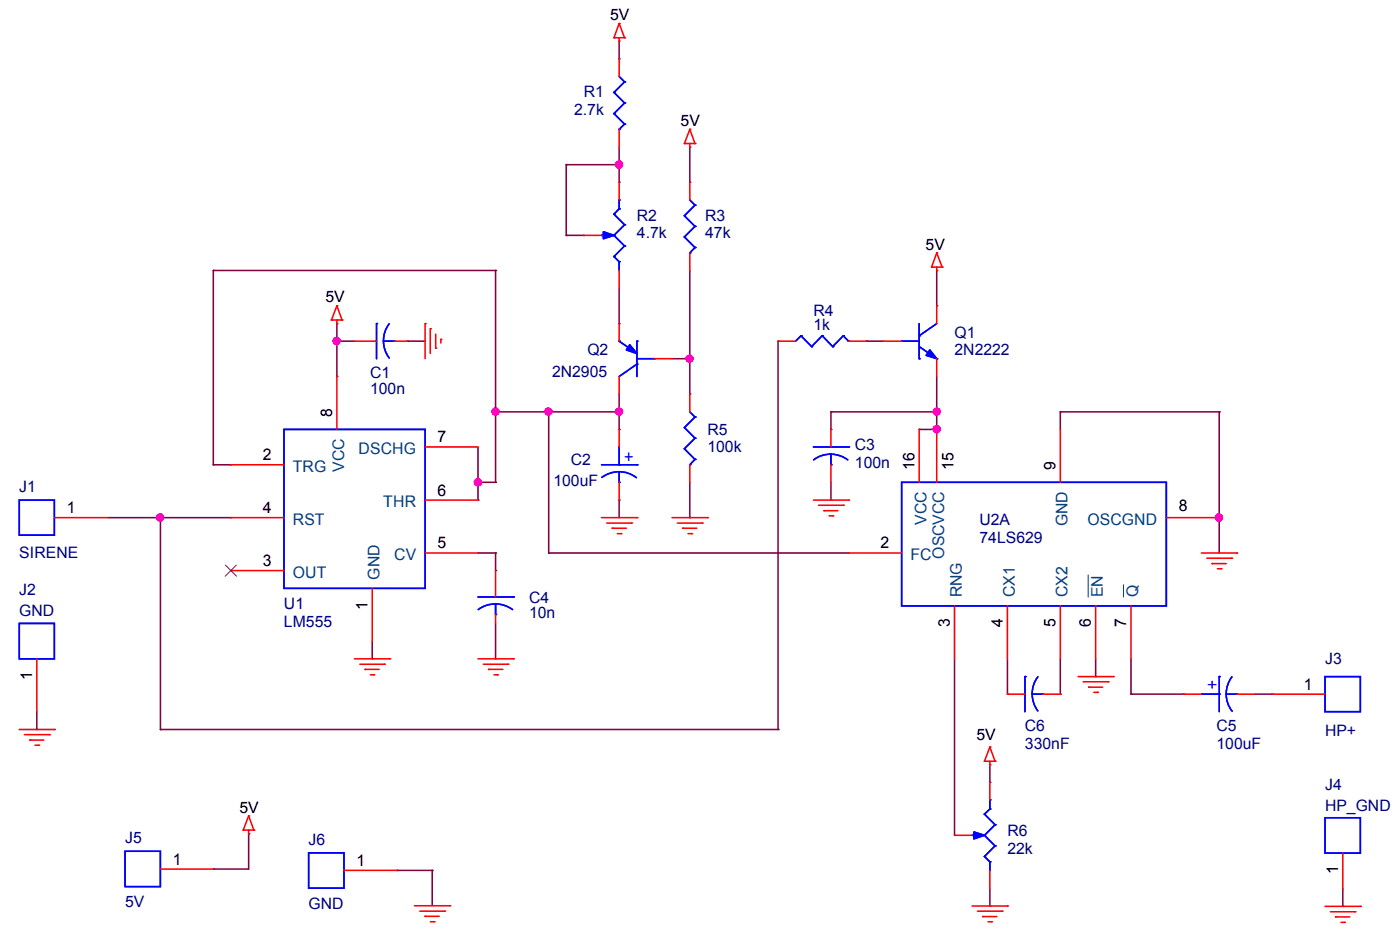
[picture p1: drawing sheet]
<svg xmlns="http://www.w3.org/2000/svg" width="230mm" height="153mm" viewBox="0 0 230 153" stroke-linecap="round" stroke-linejoin="round" font-family="sans-serif">
<!-- layer: Calque 1 -->
<path d="M78.4 79.1h.1M78.4 73.3v5.8M78.4 90.7h2.9M81.3 90.7h.1M81.3 93.6h.1M81.3 90.7v2.9M61.1 108.1h.1M61.1 105.2v2.9M81.3 108.1h.1M81.3 102.3v5.8" fill="none" stroke="#800040" stroke-width=".25"/>
<circle cx="78.4" cy="79.1" r=".57" fill="#f0f"/>
<circle cx="78.4" cy="79.1" r=".57" fill="none" stroke="#f0f" stroke-width=".25"/>
<path d="M55.3 56h.1M55.3 56v5.8M55.3 56h2.9M55.3 61.8h.1" fill="none" stroke="#800040" stroke-width=".25"/>
<circle cx="55.2" cy="55.9" r=".56" fill="#f0f"/>
<circle cx="55.2" cy="55.9" r=".56" fill="none" stroke="#f0f" stroke-width=".25"/>
<path d="M81.3 79.1h-2.9v3M81.3 79.1h.1M81.3 67.6h.1M81.3 67.6v11.5M78.4 82.1h.1" fill="none" stroke="#800040" stroke-width=".25"/>
<circle cx="81.3" cy="67.5" r=".56" fill="#f0f"/>
<circle cx="81.3" cy="67.5" r=".56" fill="none" stroke="#f0f" stroke-width=".25"/>
<g fill="none" stroke="#800040" stroke-width=".25">
<path d="M35 44.4h.1M35 44.4v31.9M35 44.4h46.3M66.8 56h.1M66.8 56h3M35 76.3h.1M35 76.3h2.9M37.9 76.3h.1M174 67.6h.1M174 67.6v2.9M174 67.6h26.1M200.1 67.6h.1"/>
<path d="M200.1 67.6v17.3M17.6 84.9h8.7M26.3 84.9h.1M101.6 82.1h.1M101.6 82.1v2.8M200.1 84.9h.1M6 119.7h.1M6 116.8v2.9"/>
</g>
<circle cx="200" cy="84.9" r=".56" fill="#f0f"/>
<circle cx="200" cy="84.9" r=".56" fill="none" stroke="#f0f" stroke-width=".25"/>
<path d="M150.8 70.5h.1M150.8 70.5h2.9M200.1 84.9h.1M200.1 84.9v5.8" fill="none" stroke="#800040" stroke-width=".25"/>
<circle cx="153.7" cy="70.4" r=".56" fill="#f0f"/>
<circle cx="153.7" cy="70.4" r=".56" fill="none" stroke="#f0f" stroke-width=".25"/>
<path d="M142.1 56h.1M142.1 56h2.9M136.3 67.6h.1M136.3 67.6h17.4M153.7 67.6h.1M153.7 61.8v5.8" fill="none" stroke="#800040" stroke-width=".25"/>
<circle cx="153.7" cy="67.5" r=".56" fill="#f0f"/>
<circle cx="153.7" cy="67.5" r=".56" fill="none" stroke="#f0f" stroke-width=".25"/>
<path d="M90 67.6h11.6M90 67.6h.1M101.6 67.6h.1M101.6 64.7v2.9M113.2 79.1v5.8M136.3 70.5h.1M136.3 67.6v2.9M136.3 79.1v3M153.7 70.5h.1M153.7 67.6v2.9M113.2 84.9h.1M136.3 82.1h.1" fill="none" stroke="#800040" stroke-width=".25"/>
<circle cx="101.6" cy="67.5" r=".56" fill="#f0f"/>
<circle cx="101.6" cy="67.5" r=".56" fill="none" stroke="#f0f" stroke-width=".25"/>
<circle cx="90" cy="67.5" r=".56" fill="#f0f"/>
<circle cx="90" cy="67.5" r=".56" fill="none" stroke="#f0f" stroke-width=".25"/>
<path d="M81.3 44.4h.1M81.3 44.4v23.2M113.2 58.9h.1M113.2 44.4v14.5M101.6 70.5h.1M101.6 67.6v2.9" fill="none" stroke="#800040" stroke-width=".25"/>
<circle cx="113.1" cy="58.8" r=".56" fill="#f0f"/>
<circle cx="113.1" cy="58.8" r=".56" fill="none" stroke="#f0f" stroke-width=".25"/>
<g fill="none" stroke="#800040" stroke-width=".25">
<path d="M101.6 9.7h.1M101.6 6.7v3M92.9 27h8.7M92.9 27h.1M101.6 27h.1M101.6 24.1v2.9M55.3 56h.1M55.3 53.1v2.9M101.6 53.1h.1M101.6 47.3v5.8M110.3 58.9h2.9M113.2 58.9h.1"/>
<path d="M113.2 58.9v5.8M113.2 64.7h.1"/>
</g>
<circle cx="101.6" cy="27" r=".56" fill="#f0f"/>
<circle cx="101.6" cy="27" r=".56" fill="none" stroke="#f0f" stroke-width=".25"/>
<path d="M92.9 38.6h.1M92.9 27v11.6M92.9 38.6h2.9M95.8 38.6h.1M101.6 29.9h.1M101.6 27v2.9M113.2 29.9h.1M113.2 24.1v5.8M153.7 50.2h.1M153.7 44.4v5.8M26.3 84.9v34.8M26.3 119.7h.1" fill="none" stroke="#800040" stroke-width=".25"/>
<circle cx="26.3" cy="84.9" r=".56" fill="#f0f"/>
<circle cx="26.3" cy="84.9" r=".56" fill="none" stroke="#f0f" stroke-width=".25"/>
<g fill="none" stroke="#800040" stroke-width=".25">
<path d="M127.7 56h.1M127.7 56v63.7M81.3 67.6h8.7v23.1M81.3 67.6h.1M26.3 84.9h11.6M37.9 84.9h.1M90 90.7h.1M90 90.7h49.2M139.2 90.7h.1M26.3 119.7h101.4M127.7 119.7h.1M156.6 108.1v28.9"/>
<path d="M165.3 113.9h.1M165.3 108.1v5.8M174 113.9h.1M174 108.1v5.8M179.8 111h.1M179.8 108.1v2.9M185.6 113.9h.1M185.6 108.1v5.8M185.6 113.9h8.7M194.3 113.9h.1M205.9 113.9h2.8M208.7 113.9h.1"/>
<path d="M156.6 137h.1M162.4 128.4h.1M162.4 125.5v2.9"/>
</g>
<g fill="none" stroke="#f00" stroke-width=".25">
<path d="M100.7 6.2h.1M100.7 6.2h1.8M101.6 3.9l-.9 2.3M101.6 6.7h.1M101.6 3.9h.1M101.6 6.2v.5M101.6 3.9l.9 2.3M102.5 6.2h.1M112.3 23.5h1.7M112.3 23.5h.1M113.2 24.1h.1M113.2 21.2h.1"/>
<path d="M113.2 23.5v.6M113.2 21.2l.8 2.3M113.2 21.2l-.9 2.3M114 23.5h.1M54.4 52.5h1.7M54.4 52.5h.1M55.3 53.1h.1M55.3 50.2h.1M55.3 52.5v.6M55.3 50.2l.8 2.3M55.3 50.2l-.9 2.3M56.1 52.5h.1"/>
<path d="M69.8 53.1h.1M69.8 53.1v5.8M70.6 53.9h.1M70.6 53.9v4.1M71.5 57.1h.1M71.5 54.8v2.3M72.3 55.7h.1M72.3 55.7v.6M152.9 43.8h1.7M152.9 43.8h.1M153.7 41.5l-.8 2.3M153.7 44.4h.1"/>
<path d="M153.7 41.5h.1M153.7 43.8v.6M153.7 41.5l.9 2.3M154.6 43.8h.1M136.3 70.5v2.8M136.3 76.3v2.8M81.3 93.6v4.3M98.7 84.9h5.8M99.6 85.8h4M100.4 86.7h2.4M100.4 86.7h.1M101.3 87.6h.6"/>
<path d="M101.9 87.6h.1M103.6 85.8h.1M104.5 84.9h.1M110.3 84.9h5.8M111.2 85.8h4M112 86.7h2.3M112 86.7h.1M112.9 87.6h.6M113.5 87.6h.1M115.2 85.8h.1M116.1 84.9h.1M133.5 82.1h5.7"/>
<path d="M134.3 82.9h4.1M135.2 83.8h.1M135.2 83.8h2.3M136 84.6h.6M136.6 84.6h.1M138.4 82.9h.1M139.2 82.1h.1M197.1 90.7h5.8M198 91.6h4.1M198.9 92.5h2.3M198.9 92.5h.1M199.8 93.3h.6"/>
<path d="M200.4 93.3h.1M202.1 91.6h.1M202.9 90.7h.1M3.2 119.7h5.7M6 108.1v8.7M8.9 119.7h.1M58.2 108.1h5.8M59 109h4.1M59.9 109.8h2.3M59.9 109.8h.1M60.8 110.7h.5M61.3 110.7h.1"/>
<path d="M63.1 109h.1M64 108.1h.1M78.4 108.1h5.8M79.3 109h4M80.2 109.8h2.3M80.2 109.8h.1M81.1 110.7h.5M81.3 100.8v1.5M81.6 110.7h.1M83.3 109h.1M84.2 108.1h.1M176.9 111h5.8"/>
<path d="M177.7 111.9h4.1M178.6 112.7h.1M178.6 112.7h2.3M179.5 113.6h.6M180.1 113.6h.1M181.8 111.9h.1M182.7 111h.1M4 120.5h4.1M4.9 121.4h.1M4.9 121.4h2.3M5.7 122.3h.6M6.3 122.3h.1"/>
<path d="M8.1 120.5h.1M161.5 124.9h1.8M161.5 124.9h.1M162.4 125.5h.1M162.4 122.6h.1M162.4 124.9v.6M162.4 122.6l.9 2.3M162.4 122.6l-.9 2.3M163.3 124.9h.1M223.2 148.7h.1"/>
</g>
<g fill="none" stroke="#00f" stroke-width=".25">
<path d="M147.9 56h.1M147.9 56h2.9M150.8 55.1h.1M150.8 58.9h.1M150.8 56.9l2.9 2M150.8 53.1v5.8M153.7 58.9h.1M153.7 53.1l-2.9 2M133.5 73.3h5.7M136.3 74.5l1.5 .3 1.3 .6M136.3 76.3h.1M136.3 74.5l-1.5 .2-1.3 .7"/>
<path d="M136.3 74.5v1.8M139.2 73.3h.1M78.4 97.9h5.8M81.3 99.1l1.5 .2 1.3 .7M81.3 99.1l-1.5 .2-1.3 .7M81.3 99.1v1.7M84.2 97.9h.1M3.2 102.3h5.7v5.8h-5.7zM81.3 100.8h.1"/>
</g>
<path d="M152.6 57.4l1.1 1.5-1.7-.6z" fill="#00f"/>
<path d="M147.9 56h.1M147.9 56h2.9M150.8 55.1h.1M150.8 58.9h.1M150.8 56.9l2.9 2M150.8 53.1v5.8M152.6 57.4l1.1 1.5-1.7-.6zM153.7 58.9h.1M153.7 53.1l-2.9 2" fill="none" stroke="#00f" stroke-width=".25"/>
<path d="M152.6 57.4l1.1 1.5-1.7-.6z" fill="#00f"/>
<g fill="none" stroke="#00f" stroke-width=".25">
<path d="M61.8 53.1v5.8M61.8 53.1h.1M62.9 56l.3 1.4 .7 1.3M62.9 56h1.8M63.9 53.1l-.7 1.4-.3 1.5M64.7 56h.1M131.4 55.1h.1M131.4 55.1l1.8 1.8M131.4 55.1l-.9 .9M133.2 56.9h.1M134.9 55.1h.1M134.9 55.1l1.7 1.8"/>
<path d="M134.9 55.1l-1.7 1.8M136.6 56.9h.1M138.4 55.1h.1M138.4 55.1l.8 .9M138.4 55.1l-1.8 1.8M139.2 56h.1M152.6 57.4l1.1 1.5-1.7-.6zM217.4 111h5.8v5.8h-5.8z"/>
</g>
<path d="M58.2 56h3.6M64.7 56h2.1M127.7 56h2.8M139.2 56h2.9M145 56h2.9M153.7 50.2v2.9M153.7 58.9v2.9M208.7 113.9h8.7" fill="none" stroke="#f00" stroke-width=".25"/>
<path d="M159.8 136.5l1.7 .5-1.7 .6z" fill="#00f"/>
<g fill="none" stroke="#00f" stroke-width=".25">
<path d="M159.5 137h.6M159.5 137h.1M159.8 136.5l1.7 .5-1.7 .6zM161.5 137l1.8 1.8M161.5 133.6l1.8 1.7M161.5 137h.1M161.5 133.6h.1M162.4 132.7h.1M162.4 131.2h.1M162.4 131.2v1.5M162.4 132.7l-.9 .9M163.3 138.8h.1"/>
<path d="M163.3 135.3h.1M163.3 138.8l-1.8 1.7M163.3 135.3l-1.8 1.7M161.5 140.5l.9 .9M161.5 140.5h.1M162.4 141.4h.1M162.4 141.4v1.4"/>
</g>
<path d="M159.8 136.5l1.7 .5-1.7 .6z" fill="#00f"/>
<g fill="none" stroke="#00f" stroke-width=".25">
<path d="M100.7 15.2h.1M100.7 18.6h.1M100.7 15.2l1.8 1.7M100.7 18.6l1.8 1.8M101.6 12.5l.9 .9M102.5 13.4h.1M102.5 16.9h.1M102.5 13.4l-1.8 1.8M102.5 16.9l-1.8 1.7M101.6 21.2h.1M102.5 20.4h.1M102.5 20.4l-.9 .8"/>
<path d="M101.6 56h.1M101.6 56l2.9 2M104.5 59.7l-2.9 2.1M104.5 59.7h.1M104.5 56h.1M104.5 56v5.8M104.5 58.9h2.9M107.4 58.9h.1M98.7 76.3h5.8M101.6 79.1h.1M101.6 76.3h.1M101.6 77.4l-1.5 .2-1.3 .7"/>
<path d="M101.6 73.3v3M101.6 77.4v1.7M101.6 77.4l1.5 .2 1.3 .8M104.5 76.3h.1M159.5 137h.6M159.5 137h.1M159.8 136.5l1.7 .5-1.7 .6zM161.5 137l1.8 1.8M161.5 133.6l1.8 1.7M161.5 137h.1M161.5 133.6h.1M162.4 132.7h.1"/>
<path d="M162.4 131.2h.1M162.4 131.2v1.5M162.4 132.7l-.9 .9M163.3 138.8h.1M163.3 135.3h.1M163.3 138.8l-1.8 1.7M163.3 135.3l-1.8 1.7M217.4 134.2h5.8v5.8h-5.8zM161.5 140.5l.9 .9M161.5 140.5h.1M162.4 141.4h.1M162.4 141.4v1.4"/>
</g>
<path d="M162.4 148.6h.1M162.4 145.7v2.9M220.3 148.7h.1M220.3 145.8v2.9" fill="none" stroke="#800040" stroke-width=".25"/>
<g fill="none" stroke="#f00" stroke-width=".25">
<path d="M101.6 9.7v2.8M101.6 21.2v2.9M101.6 70.5v2.8M101.6 79.1v3M156.6 137h2.9M162.4 128.4v2.8M220.3 140v5.8M159.5 148.6h5.8M160.4 149.5h4M161.2 150.4h2.4M161.2 150.4h.1M162.1 151.2h.6"/>
<path d="M162.4 142.8v2.9M162.7 151.2h.1M164.4 149.5h.1M165.3 148.6h.1M217.4 148.7h5.8M218.3 149.6h4M219.1 150.4h2.4M219.1 150.4h.1M220 151.3h.6M220.6 151.3h.1M222.3 149.6h.1"/>
</g>
<path d="M103.3 56.6l1.2 1.4-1.7-.6z" fill="#00f"/>
<path d="M101.6 56h.1M101.6 56l2.9 2M103.3 56.6l1.2 1.4-1.7-.6zM104.5 59.7l-2.9 2.1M104.5 59.7h.1M104.5 56h.1M104.5 56v5.8M104.5 58.9h2.9M107.4 58.9h.1" fill="none" stroke="#00f" stroke-width=".25"/>
<path d="M103.3 56.6l1.2 1.4-1.7-.6z" fill="#00f"/>
<path d="M103.3 56.6l1.2 1.4-1.7-.6z" fill="none" stroke="#00f" stroke-width=".25"/>
<path d="M101.6 53.1v2.9M107.4 58.9h2.9M101.6 61.8v2.9" fill="none" stroke="#f00" stroke-width=".25"/>
<path d="M99 38l1.7 .6-1.7 .6z" fill="#00f"/>
<g fill="none" stroke="#00f" stroke-width=".25">
<path d="M98.7 38.6h.6M98.7 38.6h.1M99 38l1.7 .6-1.7 .6zM100.7 38.6h.1M100.7 35.1h.1M100.7 38.6l1.8 1.8M100.7 35.1l1.8 1.8M101.6 34.3l-.9 .8M101.6 34.3h.1M101.6 32.8h.1M101.6 32.8v1.5M102.5 36.9l-1.8 1.7"/>
<path d="M102.5 36.9h.1M100.7 42.1h.1M100.7 42.1l.9 .8M101.6 42.9h.1M101.6 42.9v1.5M102.5 40.4l-1.8 1.7M102.5 40.4h.1"/>
</g>
<path d="M99 38l1.7 .6-1.7 .6z" fill="#00f"/>
<g fill="none" stroke="#00f" stroke-width=".25">
<path d="M98.7 38.6h.6M98.7 38.6h.1M99 38l1.7 .6-1.7 .6zM100.7 38.6h.1M100.7 35.1h.1M100.7 38.6l1.8 1.8M100.7 35.1l1.8 1.8M101.6 34.3l-.9 .8M101.6 34.3h.1M101.6 32.8h.1M101.6 32.8v1.5M102.5 36.9l-1.8 1.7"/>
<path d="M102.5 36.9h.1M112.3 35.4h.1M112.3 38.9h.1M112.3 35.4l1.7 1.7M112.3 38.9l1.7 1.7M113.2 32.8l.8 .9M114 33.7h.1M114 37.1h.1M114 33.7l-1.7 1.7M114 37.1l-1.7 1.8M100.7 42.1h.1M100.7 42.1l.9 .8"/>
<path d="M101.6 42.9h.1M101.6 42.9v1.5M102.5 40.4l-1.8 1.7M102.5 40.4h.1M113.2 41.5h.1M114 40.6h.1M114 40.6l-.8 .9M46.6 70.5h23.2v26h-23.2zM112.3 70.2h.1M112.3 73.6h.1M112.3 70.2l1.7 1.7M112.3 73.6l1.7 1.8"/>
<path d="M113.2 76.3h.1M113.2 67.6l.8 .8M114 68.4h.1M114 71.9h.1M114 75.4h.1M114 68.4l-1.7 1.8M114 71.9l-1.7 1.7M114 75.4l-.8 .9M147.9 79.1h43.5v20.3h-43.5zM3.2 82.1h5.7v5.7h-5.7zM168.2 111h.1M168.2 111v5.8"/>
<path d="M169.4 113.9l.2 1.4 .7 1.3M169.4 113.9h1.7M170.3 111l-.7 1.4-.2 1.5M171.1 113.9h.1M197.1 113.9h3M200.1 111h.1M200.1 113.9h.1M200.1 111v5.8M201.2 113.9l.2 1.5 .8 1.3M201.2 113.9h1.7M202.1 111l-.7 1.4-.2 1.5M202.9 113.9h.1"/>
</g>
<g fill="none" stroke="#f00" stroke-width=".25">
<path d="M95.8 38.6h2.9M101.6 29.9v2.9M113.2 29.9v2.9M101.6 44.4v2.9M113.2 41.5v2.9M37.9 76.3h8.7M55.3 61.8v8.7M69.8 73.3h8.6M113.2 64.7v2.9M113.2 76.3v2.8M150.8 70.5v8.6M153.7 70.5v8.6"/>
<path d="M174 70.5v8.6M8.9 84.9h8.7M37.9 84.9h8.7M37.9 93.6h8.7M61.1 96.5v8.7M69.8 90.7h8.6M69.8 82.1h8.6M139.2 90.7h8.7M156.6 99.4v8.7M165.3 99.4v8.7M174 99.4v8.7M179.8 99.4v8.7"/>
<path d="M185.6 99.4v8.7M191.4 84.9h8.7M165.3 113.9h2.9M171.1 113.9h2.9M194.3 113.9h2.8M202.9 113.9h3"/>
</g>
<path d="M178.6 94.3v3.7M184.4 95.9v2.1" fill="none" stroke="#004080" stroke-width=".16"/>
<path d="M37 92.7l1.8 1.8M38.8 92.7l-1.9 1.8" fill="none" stroke="#804000" stroke-width=".16"/>
<circle cx="78.4" cy="79.1" r=".57" fill="#f0f"/>
<circle cx="78.4" cy="79.1" r=".57" fill="none" stroke="#f0f" stroke-width=".25"/>
<circle cx="55.2" cy="55.9" r=".56" fill="#f0f"/>
<circle cx="55.2" cy="55.9" r=".56" fill="none" stroke="#f0f" stroke-width=".25"/>
<circle cx="81.3" cy="67.5" r=".56" fill="#f0f"/>
<circle cx="81.3" cy="67.5" r=".56" fill="none" stroke="#f0f" stroke-width=".25"/>
<circle cx="200" cy="84.9" r=".56" fill="#f0f"/>
<circle cx="200" cy="84.9" r=".56" fill="none" stroke="#f0f" stroke-width=".25"/>
<circle cx="153.7" cy="70.4" r=".56" fill="#f0f"/>
<circle cx="153.7" cy="70.4" r=".56" fill="none" stroke="#f0f" stroke-width=".25"/>
<circle cx="153.7" cy="67.5" r=".56" fill="#f0f"/>
<circle cx="153.7" cy="67.5" r=".56" fill="none" stroke="#f0f" stroke-width=".25"/>
<circle cx="101.6" cy="67.5" r=".56" fill="#f0f"/>
<circle cx="101.6" cy="67.5" r=".56" fill="none" stroke="#f0f" stroke-width=".25"/>
<circle cx="90" cy="67.5" r=".56" fill="#f0f"/>
<circle cx="90" cy="67.5" r=".56" fill="none" stroke="#f0f" stroke-width=".25"/>
<circle cx="113.1" cy="58.8" r=".56" fill="#f0f"/>
<circle cx="113.1" cy="58.8" r=".56" fill="none" stroke="#f0f" stroke-width=".25"/>
<circle cx="101.6" cy="27" r=".56" fill="#f0f"/>
<circle cx="101.6" cy="27" r=".56" fill="none" stroke="#f0f" stroke-width=".25"/>
<circle cx="26.3" cy="84.9" r=".56" fill="#f0f"/>
<circle cx="26.3" cy="84.9" r=".56" fill="none" stroke="#f0f" stroke-width=".25"/>
<path d="M40.8 136.8h.1M40.8 136.8v5.8h-5.8M35 142.6h.1M65.1 142.8h.1M65.1 142.8h5.8M70.9 142.8h.1M70.9 142.8v5.8" fill="none" stroke="#800040" stroke-width=".25"/>
<g fill="none" stroke="#f00" stroke-width=".25">
<path d="M39.9 136.2h1.7M39.9 136.2h.1M40.8 136.8h.1M40.8 133.9h.1M40.8 136.2v.6M40.8 133.9l.8 2.3M40.8 133.9l-.9 2.3M41.6 136.2h.1M26.3 142.6h8.7M56.4 142.8h8.7M68 148.6h5.8M68.9 149.5h4.1"/>
<path d="M69.7 150.3h2.4M69.7 150.3h.1M70.6 151.2h.6M71.2 151.2h.1M73 149.5h.1M73.8 148.6h.1"/>
</g>
<path d="M20.5 139.7h5.8v5.8h-5.8zM50.6 139.9h5.8v5.8h-5.8z" fill="none" stroke="#00f" stroke-width=".25"/>
<g font-size="2.6">
<text x="100.1" y="3.3">5V</text>
<text x="111.7" y="20.7">5V</text>
<text x="151.9" y="40.9">5V</text>
<text x="53.4" y="49.6">5V</text>
<text x="54.5" y="68.4" transform="rotate(-90 54.5 68.4)">8</text>
<text x="43.1" y="75.5">2</text>
<text x="71.8" y="72.6">7</text>
<text x="150" y="77.1" transform="rotate(-90 150 77.1)">16</text>
<text x="156.5" y="77.1" transform="rotate(-90 156.5 77.1)">15</text>
<text x="173.2" y="77.1" transform="rotate(-90 173.2 77.1)">9</text>
<text x="71.8" y="81.3">6</text>
<text x="193.4" y="83.8">8</text>
<text x="11" y="84.2">1</text>
<text x="43.1" y="84.2">4</text>
<text x="71.8" y="90">5</text>
<text x="144.5" y="90">2</text>
<text x="43.1" y="92.9">3</text>
<text x="60.3" y="100" transform="rotate(-90 60.3 100)">1</text>
<text x="155.8" y="102.9" transform="rotate(-90 155.8 102.9)">3</text>
<text x="164.5" y="102.9" transform="rotate(-90 164.5 102.9)">4</text>
<text x="173.2" y="102.9" transform="rotate(-90 173.2 102.9)">5</text>
<text x="179" y="102.9" transform="rotate(-90 179 102.9)">6</text>
<text x="184.8" y="102.9" transform="rotate(-90 184.8 102.9)">7</text>
<text x="5.3" y="111.6" transform="rotate(-90 5.3 111.6)">1</text>
<text x="213.9" y="113.1">1</text>
<text x="160.2" y="121.4">5V</text>
<text x="39.3" y="133.3">5V</text>
<text x="28.4" y="141.8">1</text>
<text x="58.5" y="142.1">1</text>
<text x="219.6" y="143.5" transform="rotate(-90 219.6 143.5)">1</text>
</g>
<g font-size="2.6" fill="#000080">
<text x="95.8" y="15.9">R1</text>
<text x="94.2" y="18.8">2.7k</text>
<text x="104.5" y="36.2">R2</text>
<text x="104.5" y="39.1">4.7k</text>
<text x="115.7" y="36.2">R3</text>
<text x="115.7" y="39.1">47k</text>
<text x="133.5" y="51.8">R4</text>
<text x="96.4" y="58.3">Q2</text>
<text x="133.5" y="54.1">1k</text>
<text x="156.6" y="55.4">Q1</text>
<text x="156.6" y="58.3">2N2222</text>
<text x="60.7" y="62.1">C1</text>
<text x="60.7" y="64.7">100n</text>
<text x="90.6" y="61.8">2N2905</text>
<text x="116.1" y="71.3">R5</text>
<text x="93.7" y="76.3">C2</text>
<text x="116.1" y="74.2">100k</text>
<text x="140.3" y="73.8">C3</text>
<text x="140.3" y="76.8">100n</text>
<text x="3.2" y="80.7">J1</text>
<text x="90.8" y="79.7">100uF</text>
<text x="160.7" y="86.1">U2A</text>
<text x="160.7" y="89.1">74LS629</text>
<text x="3.2" y="91.5">SIRENE</text>
<text x="3.2" y="97.7">J2</text>
<text x="3.2" y="101.1">GND</text>
<text x="46.6" y="99.9">U1</text>
<text x="86.8" y="98.9">C4</text>
<text x="86.8" y="101.4">10n</text>
<text x="46.6" y="102.8">LM555</text>
<text x="217.4" y="109">J3</text>
<text x="168.2" y="119.9">C6</text>
<text x="199.6" y="119.9">C5</text>
<text x="168.2" y="122.9">330nF</text>
<text x="199.6" y="122.9">100uF</text>
<text x="217.4" y="120.8">HP+</text>
<text x="217.4" y="129.5">J4</text>
<text x="165.3" y="137.2">R6</text>
<text x="217.4" y="133">HP_GND</text>
<text x="20.5" y="138.4">J5</text>
<text x="50.6" y="138.6">J6</text>
<text x="165.3" y="140.2">22k</text>
<text x="20.5" y="148.8">5V</text>
<text x="50.6" y="149.1">GND</text>
</g>
<g font-size="2.6" fill="#004080">
<text x="48" y="77.4">TRG</text>
<text x="56.5" y="77.4" transform="rotate(-90 56.5 77.4)">VCC</text>
<text x="58.8" y="74.5">DSCHG</text>
<text x="62.9" y="83.2">THR</text>
<text x="48" y="86.1">RST</text>
<text x="152" y="86.1" transform="rotate(-90 152 86.1)">VCC</text>
<text x="175.2" y="86.4" transform="rotate(-90 175.2 86.4)">GND</text>
<text x="178.4" y="86.1">OSCGND</text>
<text x="48" y="94.8">OUT</text>
<text x="62.3" y="95.1" transform="rotate(-90 62.3 95.1)">GND</text>
<text x="64.7" y="91.9">CV</text>
<text x="149.4" y="91.9">FC</text>
<text x="154.9" y="91.7" transform="rotate(-90 154.9 91.7)">OSCVCC</text>
<text x="157.8" y="98" transform="rotate(-90 157.8 98)">RNG</text>
<text x="166.5" y="98" transform="rotate(-90 166.5 98)">CX1</text>
<text x="175.2" y="98" transform="rotate(-90 175.2 98)">CX2</text>
<text x="181" y="98" transform="rotate(-90 181 98)">EN</text>
<text x="186.8" y="98" transform="rotate(-90 186.8 98)">Q</text>
</g>
<g font-size="2.6" fill="#00f">
<text x="102.5" y="75.7">+</text>
<text x="199.6" y="113" transform="rotate(-90 199.6 113)">+</text>
</g>
</svg>
